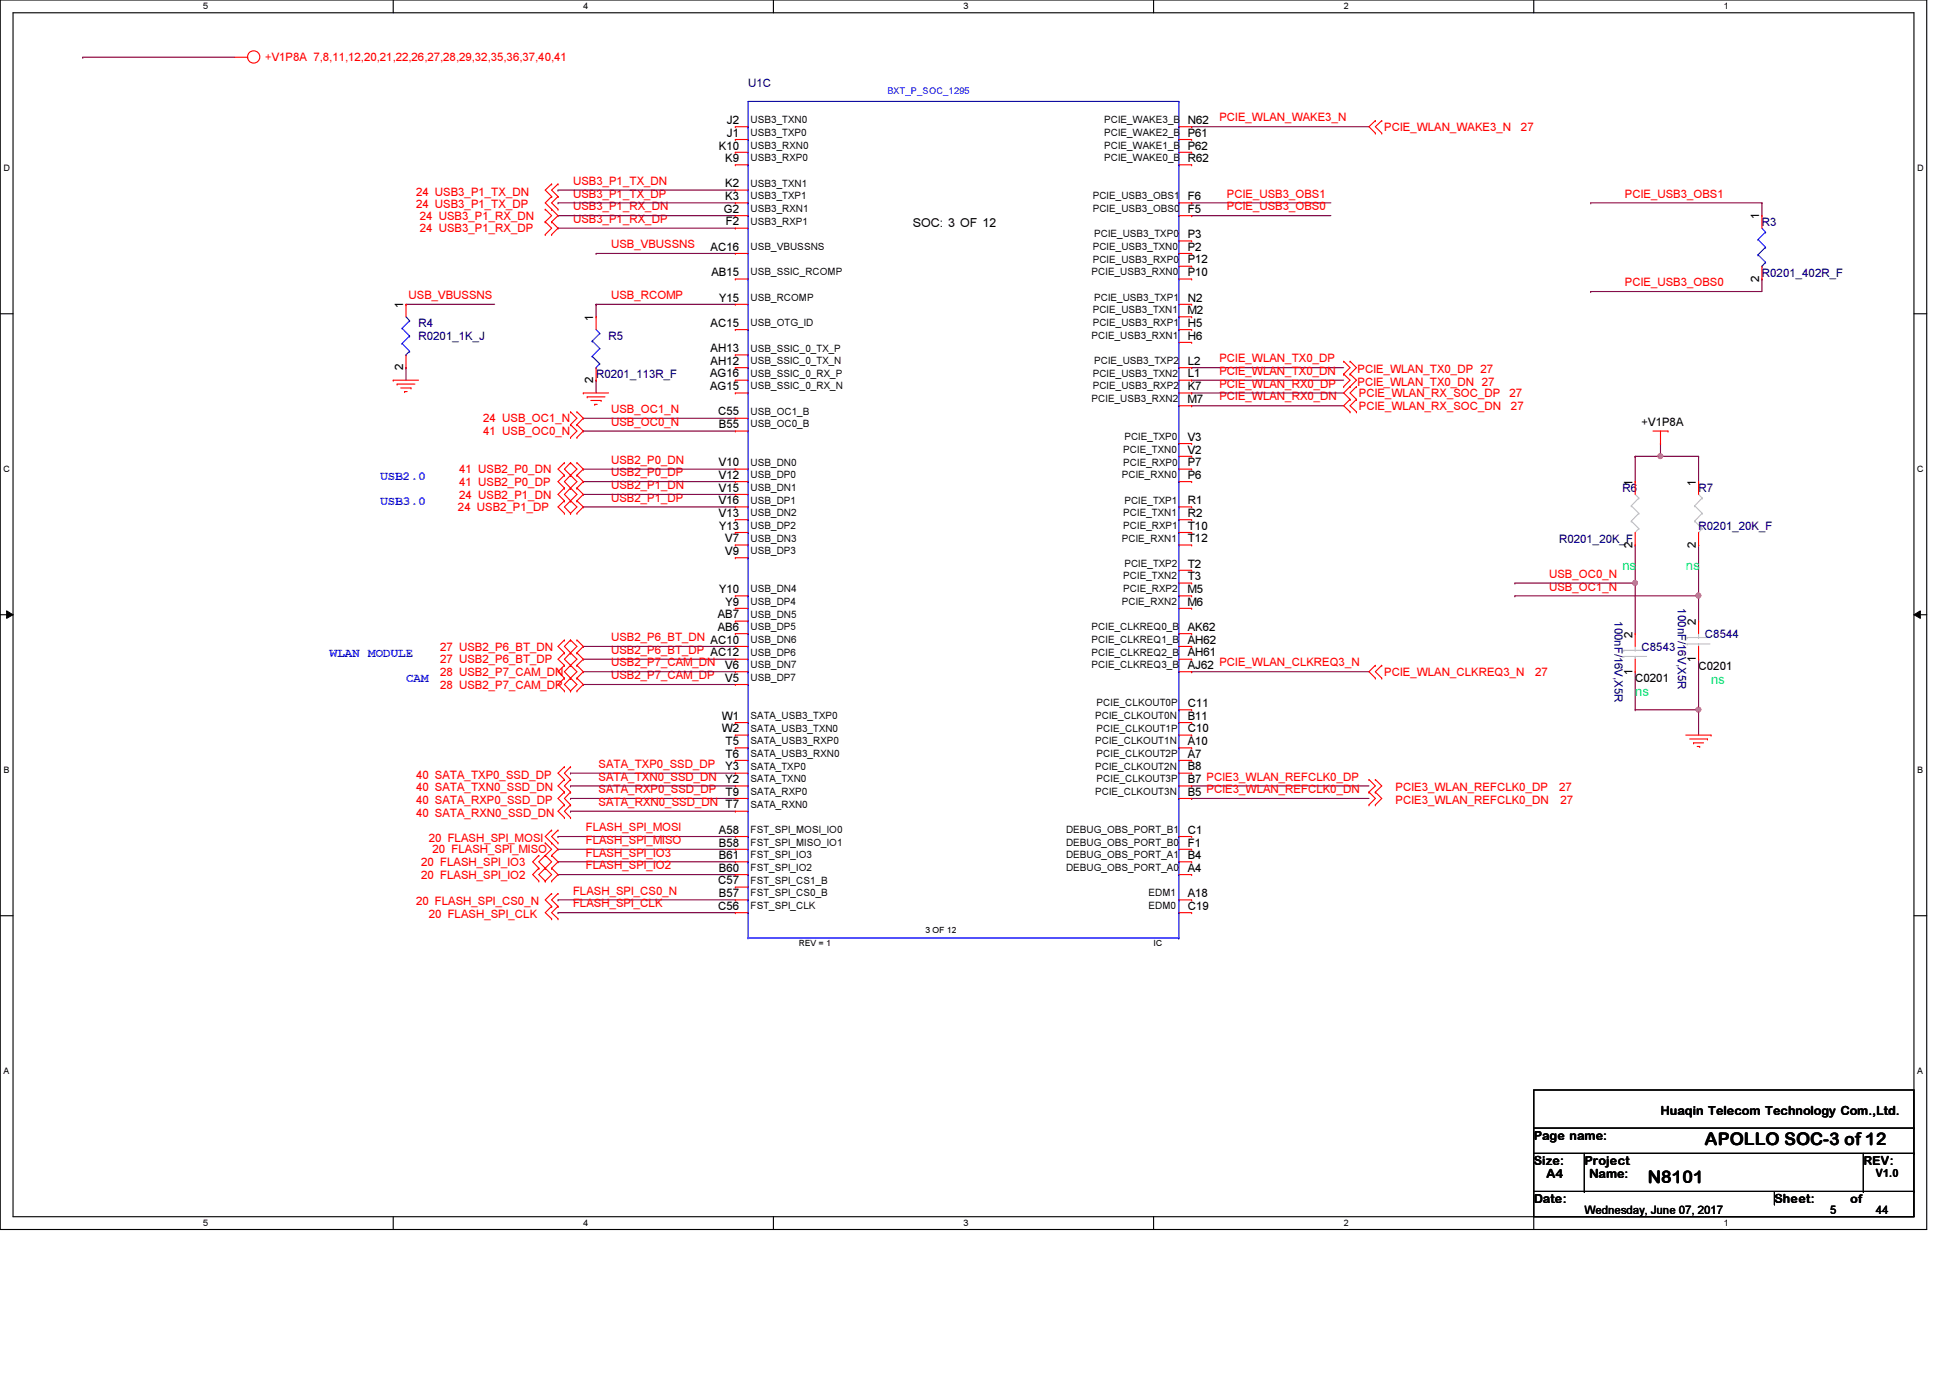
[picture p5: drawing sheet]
<svg xmlns="http://www.w3.org/2000/svg" width="297mm" height="210mm" viewBox="0 0 297 210" stroke-linecap="round" stroke-linejoin="round" font-family="sans-serif">
<path d="M0 0h293.5v187.3h-293.5zM2 1.9h289.5v183.4h-289.5z" fill="none" stroke="#000" stroke-width=".17"/>
<g fill="#fff">
<path d="M30.9 .2h.8v1.5h-.8z"/>
<path d="M30.9 185.5h.8v1.6h-.8z"/>
</g>
<path d="M59.9 0v1.9M59.9 185.3v2" fill="none" stroke="#000" stroke-width=".17"/>
<g fill="#fff">
<path d="M88.9 .2h.7v1.5h-.7z"/>
<path d="M88.9 185.5h.7v1.6h-.7z"/>
</g>
<path d="M117.8 0v1.9M117.8 185.3v2" fill="none" stroke="#000" stroke-width=".17"/>
<g fill="#fff">
<path d="M146.8 .2h.7v1.5h-.7z"/>
<path d="M146.8 185.5h.7v1.6h-.7z"/>
</g>
<path d="M175.7 0v1.9M175.7 185.3v2" fill="none" stroke="#000" stroke-width=".17"/>
<g fill="#fff">
<path d="M204.7 .2h.7v1.5h-.7z"/>
<path d="M204.7 185.5h.7v1.6h-.7z"/>
</g>
<path d="M233.6 0v1.9M233.6 185.3v2" fill="none" stroke="#000" stroke-width=".17"/>
<g fill="#fff">
<path d="M262.6 .2h.8v1.5h-.8z"/>
<path d="M262.6 185.5h.8v1.6h-.8z"/>
<path d="M.5 24.8h1v1.6h-1z"/>
<path d="M292.1 24.8h.9v1.6h-.9z"/>
<path d="M.5 70.7h1v1.5h-1z"/>
<path d="M292.1 70.7h.9v1.5h-.9z"/>
</g>
<path d="M0 47.8h2M291.5 47.8h2" fill="none" stroke="#000" stroke-width=".17"/>
<g fill="#fff">
<path d="M.5 116.5h.9v1.6h-.9z"/>
<path d="M292.1 116.5h.8v1.6h-.8z"/>
</g>
<path d="M0 93.6h2M291.5 93.6h2" fill="none" stroke="#000" stroke-width=".17"/>
<path d="M1 93l1 .6-1 .6zM291.5 93.6l1-.6v1.2z" fill="#000"/>
<path d="M1 93l1 .6-1 .6zM291.5 93.6l1-.6v1.2z" fill="none" stroke="#000" stroke-width=".15"/>
<g fill="#fff">
<path d="M.5 162.4h.9v1.5h-.9z"/>
<path d="M292.1 162.4h.8v1.5h-.8z"/>
</g>
<path d="M0 139.5h2M291.5 139.5h2" fill="none" stroke="#000" stroke-width=".17"/>
<path d="M252.9 69.5h.1M252.9 69.5h5.8M85 137.1h.1M85 139h.1M85 137.1h27M85 139h27" fill="none" stroke="#800040" stroke-width=".17"/>
<circle cx="252.9" cy="69.5" r=".37" fill="#f0f"/>
<circle cx="252.9" cy="69.5" r=".37" fill="none" stroke="#f0f" stroke-width=".17"/>
<g fill="none" stroke="#800040" stroke-width=".17">
<path d="M181.5 19.3h.1M181.5 19.3h27M85 34.8h.1M85 32.9h.1M85 32.9h27M85 34.8h27M181.5 30.9h.1M181.5 32.9h.1M181.5 30.9h21.2M181.5 32.9h21.2M242.3 30.9h.1M242.3 30.9h26.1"/>
<path d="M268.4 30.9h.1M268.4 30.9v2M181.5 56h.1M181.5 57.9h.1M181.5 59.9h.1M181.5 56h23.2M181.5 57.9h23.2M181.5 59.9h23.2M242.3 44.4h.1M268.4 42.5h.1M268.4 42.5v1.9h-26.1M88.9 77.2h.1"/>
<path d="M88.9 75.3h.1M88.9 73.4h.1M88.9 71.5h.1M88.9 77.2h23.1M88.9 75.3h23.1M88.9 73.4h23.1M88.9 71.5h23.1M181.5 61.8h.1M181.5 61.8h23.2M249.1 69.5h.1M249.1 69.5v3.9M252.9 67.6h.1"/>
<path d="M252.9 67.6v1.9h-3.8M258.7 69.5h.1M258.7 69.5v3.9M88.9 98.5h.1M88.9 98.5h23.1M230.8 90.8h.1M258.7 83h.1M258.7 83v7.8h-27.9M86.9 117.8h.1M86.9 119.7h.1M86.9 119.7h25.1M86.9 117.8h25.1"/>
<path d="M88.9 100.4h.1M88.9 104.3h.1M88.9 102.3h.1M88.9 102.3h23.1M88.9 100.4h23.1M88.9 104.3h23.1M181.5 119.7h.1M181.5 102.3h.1M181.5 119.7h27M181.5 102.3h27M85 127.4h.1M85 129.4h.1"/>
<path d="M85 131.3h.1M85 133.2h.1M85 127.4h27M85 129.4h27M85 131.3h27M85 133.2h27M86.9 121.6h.1M86.9 123.6h.1M86.9 121.6h25.1M86.9 123.6h25.1M181.5 121.6h.1M181.5 121.6h27"/>
</g>
<circle cx="258.7" cy="90.7" r=".38" fill="#f0f"/>
<circle cx="258.7" cy="90.7" r=".38" fill="none" stroke="#f0f" stroke-width=".17"/>
<g fill="none" stroke="#800040" stroke-width=".17">
<path d="M12.6 8.7h.1M12.6 8.7h23.2M85 30.9h.1M85 29h.1M85 30.9h27M85 29h27M90.8 38.6h.1M90.8 38.6h21.2M61.8 46.4h.1M61.8 56h.1M61.8 46.4h13.5M61.8 56v1.9"/>
<path d="M90.8 46.4h.1M90.8 57.9h.1M90.8 46.4h21.2M90.8 46.4v1.9M90.8 57.9v2M88.9 63.7h.1M88.9 65.7h.1M88.9 63.7h23.1M88.9 65.7h23.1M230.8 88.8h.1M230.8 88.8h18.3M249.1 83h.1"/>
<path d="M249.1 88.8h.1M249.1 83v13.5"/>
</g>
<circle cx="249.1" cy="88.8" r=".37" fill="#f0f"/>
<circle cx="249.1" cy="88.8" r=".37" fill="none" stroke="#f0f" stroke-width=".17"/>
<path d="M258.7 90.8h.1M258.7 90.8v3.8M249.1 108.1h.1M249.1 102.3v5.8M249.1 108.1h9.6M258.7 108.1h.1" fill="none" stroke="#800040" stroke-width=".17"/>
<circle cx="258.7" cy="108.1" r=".37" fill="#f0f"/>
<circle cx="258.7" cy="108.1" r=".37" fill="none" stroke="#f0f" stroke-width=".17"/>
<path d="M258.7 100.4h.1M258.7 108.1h.1M258.7 100.4v11.6" fill="none" stroke="#800040" stroke-width=".17"/>
<g fill="none" stroke="#f00" stroke-width=".17">
<path d="M35.8 8.7h1.9M37.7 8.7h.1M112 19.3h.1M112 19.3h2M179.6 19.3h1.9M181.5 19.3h.1M209.5 18.4h.1M209.5 18.4l-1 .9 1 1M210.5 18.4h.1M210.5 18.4l-1 .9 1 1M83.1 33.8h.1M83.1 31.9h.1"/>
<path d="M83.1 35.7h.1M83.1 31.9l.9 1-.9 .9M83.1 33.8l.9 1-.9 .9M84 31.9h.1M84 33.8h.1M84 29.9h.1M84 35.7h.1M84 28h.1M84 29.9l-.9 1 1.9 2-1 .9M84 33.8l1 1-1 .9M84 28l-.9 1 .9 .9M85 29.9h.1"/>
<path d="M85 31.9h.1M85 28h.1M85 29.9l-1 1 1 1M85 28l-1 1 1 .9M112 38.6h.1M112 34.8h.1M112 32.9h.1M112 30.9h.1M112 29h.1M112 25.1h.1M112 23.2h.1M112 21.3h.1"/>
<path d="M112 38.6h2M112 34.8h2M112 32.9h2M112 30.9h2M112 29h2M112 25.1h2M112 23.2h2M112 21.3h2M179.6 38.6h1.9M179.6 32.9h1.9M179.6 30.9h1.9M179.6 25.1h1.9"/>
<path d="M179.6 23.2h1.9M179.6 21.3h1.9M179.6 36.7h1.9M181.5 38.6h.1M181.5 36.7h.1M181.5 32.9h.1M181.5 30.9h.1M181.5 25.1h.1M181.5 23.2h.1M181.5 21.3h.1M209.5 20.3h.1M210.5 20.3h.1"/>
<path d="M268.4 32.9h.1M268.4 32.9v1.9M59.9 57.9h.1M59.9 57.9h3.9M60.5 58.5h.1M60.5 58.5h2.7M61 59.1h1.6M61.6 59.6h.1M61.6 59.6h.4M61.8 56h.1M61.8 46.4h.1M61.8 46.4v1.9"/>
<path d="M61.8 54.1v1.9M62.6 59.1h.1M88.9 59.9h.1M88.9 59.9h3.8M90.8 48.3h.1M90.8 57.9h.1M90.8 48.3v1.9M90.8 56v1.9M112 59.9h.1M112 57.9h.1M112 56h.1M112 54.1h.1"/>
<path d="M112 50.2h.1M112 46.4h.1M112 42.5h.1M112 59.9h2M112 57.9h2M112 56h2M112 54.1h2M112 50.2h2M112 46.4h2M112 42.5h2M179.6 59.9h1.9M179.6 57.9h1.9"/>
<path d="M179.6 56h1.9M179.6 50.2h1.9M179.6 46.4h1.9M179.6 42.5h1.9M179.6 52.2h1.9M179.6 48.3h1.9M179.6 40.6h1.9M181.5 59.9h.1M181.5 57.9h.1M181.5 56h.1M181.5 52.2h.1M181.5 50.2h.1"/>
<path d="M181.5 48.3h.1M181.5 46.4h.1M181.5 42.5h.1M181.5 40.6h.1M204.7 55h.1M204.7 57h.1M204.7 58.9h.1M204.7 55l1 1-1 1M204.7 57l1 .9-1 1M205.7 55h.1M205.7 57h.1M205.7 58.9h.1"/>
<path d="M205.7 55l.9 1-.9 1M205.7 57l.9 .9-1.9 2 1 .9M206.6 58.9h.1M206.6 58.9l-.9 1 .9 .9M268.4 42.5h.1M268.4 40.6v1.9M86 70.5h.1M86 72.4h.1M86 74.3h.1M86 76.3h.1M86 78.2h.1M86 70.5l-1 1 1 .9"/>
<path d="M86 72.4l-1 1 1 .9M86 76.3l-1 .9 1 1M86 74.3l-1 1 1 1M86.9 64.7h.1M86.9 62.7h.1M86.9 66.6h.1M86.9 70.5h.1M86.9 72.4h.1M86.9 74.3h.1M86.9 76.3h.1M86.9 78.2h.1M86.9 62.7l1 1-1 1"/>
<path d="M86.9 64.7l1 1-1 .9M86.9 70.5l1 1-1 .9M86.9 70.5l-.9 1 1.9 1.9-1 .9M86.9 72.4l-.9 1 .9 .9M86.9 76.3l1 .9-1 1M86.9 74.3l1 1-1.9 1.9 .9 1M86.9 74.3l-.9 1 .9 1M87.9 62.7h.1M87.9 64.7h.1M87.9 66.6h.1M87.9 70.5h.1M87.9 72.4h.1"/>
<path d="M87.9 74.3h.1M87.9 76.3h.1M87.9 78.2h.1M87.9 62.7l1 1-1 1M87.9 64.7l1 1-1 .9M87.9 70.5l1 1-1 .9M87.9 72.4l1 1-1 .9M87.9 76.3l1 .9-1 1M87.9 74.3l1 1-1 1M89.4 60.5h.1M89.4 60.5h2.8M90 61h1.6"/>
<path d="M90.6 61.6h.1M90.6 61.6h.4M91.6 61h.1M112 79.2h.1M112 77.2h.1M112 75.3h.1M112 73.4h.1M112 71.5h.1M112 65.7h.1M112 63.7h.1M112 65.7h2M112 79.2h2"/>
<path d="M112 77.2h2M112 75.3h2M112 73.4h2M112 71.5h2M112 63.7h2M179.6 79.2h1.9M179.6 77.2h1.9M179.6 73.4h1.9M179.6 71.5h1.9M179.6 69.5h1.9M179.6 67.6h1.9M179.6 61.8h1.9"/>
<path d="M181.5 79.2h.1M181.5 77.2h.1M181.5 73.4h.1M181.5 71.5h.1M181.5 69.5h.1M181.5 67.6h.1M181.5 61.8h.1M205.7 60.8h.1M205.7 62.7h.1M205.7 60.8l-1 1 1 .9M206.6 62.7h.1M206.6 60.8h.1"/>
<path d="M206.6 60.8l-.9 1 .9 .9M249.1 73.4h.1M249.1 73.4v1.9M251.8 65.7h2.3M252.9 67.6h.1M252.9 65.7v1.9M254.1 65.7h.1M258.7 73.4h.1M258.7 73.4v1.9M86 97.5h.1M86 99.4h.1M86 97.5l-1 1 1 .9"/>
<path d="M86 99.4l-1 1 1 .9M86.9 97.5h.1M86.9 99.4h.1M86.9 97.5l1 1-1 .9M86.9 97.5l-.9 1 .9 .9M86.9 99.4l1 1-1 .9M86.9 99.4l-.9 1 1.9 1.9-1 1M87.9 97.5h.1M87.9 99.4h.1M87.9 97.5l1 1-1 .9M87.9 99.4l1 1-1 .9M112 98.5h.1"/>
<path d="M112 96.5h.1M112 94.6h.1M112 92.7h.1M112 90.8h.1M112 85h.1M112 83h.1M112 81.1h.1M112 98.5h2M112 96.5h2M112 94.6h2M112 92.7h2M112 90.8h2"/>
<path d="M112 85h2M112 83h2M112 81.1h2M179.6 98.5h1.9M179.6 96.5h1.9M179.6 92.7h1.9M179.6 90.8h1.9M179.6 83h1.9M179.6 81.1h1.9M179.6 88.8h1.9M179.6 86.9h1.9M181.5 98.5h.1"/>
<path d="M181.5 96.5h.1M181.5 92.7h.1M181.5 90.8h.1M181.5 88.8h.1M181.5 86.9h.1M181.5 83h.1M181.5 81.1h.1M249.1 96.5h.1M249.1 83h.1M249.1 81.1v1.9M249.1 96.5v2M258.7 83h.1"/>
<path d="M258.7 94.6h.1M258.7 81.1v1.9M258.7 94.6v1.9M258.7 98.5v1.9M86 101.3h.1M86 116.8h.1M86 118.7h.1M86 103.3h.1M86 105.2h.1M86 101.3l-1 1 1 1M86 116.8l-1 1 1 .9M86 118.7l-1 1 1 .9"/>
<path d="M86 103.3l-1 1 1 .9M86.9 101.3h.1M86.9 116.8h.1M86.9 118.7h.1M86.9 103.3h.1M86.9 105.2h.1M86.9 116.8l-.9 1 .9 .9M86.9 118.7l-.9 1 .9 .9M86.9 101.3l-.9 1 .9 1M86.9 103.3l1 1-1 .9M86.9 103.3l-.9 1 .9 .9M87.9 101.3h.1"/>
<path d="M87.9 103.3h.1M87.9 105.2h.1M87.9 101.3l1 1-1 1M87.9 103.3l1 1-1 .9M112 119.7h.1M112 117.8h.1M112 115.8h.1M112 113.9h.1M112 112h.1M112 110.1h.1M112 104.3h.1M112 102.3h.1"/>
<path d="M112 100.4h.1M112 112h2M112 119.7h2M112 117.8h2M112 115.8h2M112 113.9h2M112 110.1h2M112 104.3h2M112 102.3h2M112 100.4h2M179.6 112h1.9M179.6 119.7h1.9"/>
<path d="M179.6 117.8h1.9M179.6 115.8h1.9M179.6 113.9h1.9M179.6 110.1h1.9M179.6 102.3h1.9M179.6 100.4h1.9M179.6 108.1h1.9M181.5 119.7h.1M181.5 117.8h.1M181.5 115.8h.1M181.5 113.9h.1M181.5 112h.1"/>
<path d="M181.5 110.1h.1M181.5 108.1h.1M181.5 102.3h.1M181.5 100.4h.1M208.5 118.7h.1M208.5 118.7l1 1-1 .9M209.5 101.3h.1M209.5 103.3h.1M209.5 118.7h.1M209.5 101.3l-1 1 1 1M209.5 118.7l1 1-1 .9M210.5 103.3h.1"/>
<path d="M210.5 101.3h.1M210.5 101.3l-1 1 1 1M249.1 102.3h.1M249.1 100.4v1.9M256.8 112h3.8M257.4 112.6h2.7M258 113.2h.1M258 113.2h1.5M258.5 113.7h.4M258.7 100.4h.1M258.9 113.7h.1M260.1 112.6h.1"/>
<path d="M260.6 112h.1M82.1 130.3h.1M82.1 132.2h.1M82.1 134.2h.1M82.1 130.3l-1 1 1 .9M82.1 132.2l-1 1 1 1M83.1 130.3h.1M83.1 128.4h.1M83.1 132.2h.1M83.1 134.2h.1M83.1 128.4l.9 1-.9 .9M83.1 130.3l.9 1-1.9 1.9 1 1"/>
<path d="M83.1 130.3l-1 1 1.9 1.9-.9 1M84 128.4h.1M84 130.3h.1M84 126.4h.1M84 132.2h.1M84 134.2h.1M84 136.1h.1M84 138h.1M84 140h.1M84 126.4l-.9 1 1.9 2-1 .9M84 130.3l1 1-1 .9M84 132.2l1 1-1 1"/>
<path d="M84 136.1l-.9 1 .9 .9M84 138l-.9 1 .9 1M85 126.4h.1M85 128.4h.1M85 136.1h.1M85 138h.1M85 140h.1M85 126.4l-1 1 1 1M85 136.1l-1 1 1 .9M85 138l-1 1 1 1M86 120.6h.1M86 122.6h.1"/>
<path d="M86 124.5h.1M86 120.6l-1 1 1 1M86 122.6l-1 1 1 .9M86.9 120.6h.1M86.9 122.6h.1M86.9 124.5h.1M86.9 120.6l-.9 1 .9 1M86.9 122.6l-.9 1 .9 .9M112 139h.1M112 137.1h.1M112 135.1h.1M112 133.2h.1"/>
<path d="M112 131.3h.1M112 129.4h.1M112 127.4h.1M112 123.6h.1M112 121.6h.1M112 139h2M112 137.1h2M112 135.1h2M112 133.2h2M112 131.3h2M112 129.4h2M112 127.4h2"/>
<path d="M112 123.6h2M112 121.6h2M179.6 139h1.9M179.6 137.1h1.9M179.6 133.2h1.9M179.6 131.3h1.9M179.6 129.4h1.9M179.6 127.4h1.9M179.6 121.6h1.9M181.5 139h.1M181.5 137.1h.1M181.5 133.2h.1"/>
<path d="M181.5 131.3h.1M181.5 129.4h.1M181.5 127.4h.1M181.5 121.6h.1M208.5 120.6h.1M208.5 122.6h.1M208.5 120.6l1 1-1 1M209.5 120.6h.1M209.5 122.6h.1M209.5 120.6l1 1-1 1"/>
<circle cx="38.6" cy="8.7" r=".94"/>
</g>
<g fill="none" stroke="#000" stroke-width=".17">
<path d="M233.6 166h57.9v19.3h-57.9zM233.6 171.8h57.9M233.6 175.7h57.9M241.3 175.7v5.8M283.8 175.7v5.8M291.5 171.8h.1M291.5 175.7h.1M233.6 181.5h57.9M241.3 181.5h.1M270.3 183.4h.1M270.3 181.5v1.9M283.8 181.5h.1"/>
<path d="M291.5 181.5h.1"/>
</g>
<g fill="none" stroke="#00f" stroke-width=".17">
<path d="M114 19.3h.1M179.6 19.3h.1M179.6 15.5h.1M179.6 15.5v127.4M179.6 15.5h-65.6v127.4M114 38.6h.1M114 34.8h.1M114 32.9h.1M114 30.9h.1M114 29h.1M114 25.1h.1M114 23.2h.1"/>
<path d="M114 21.3h.1M179.6 38.6h.1M179.6 36.7h.1M179.6 32.9h.1M179.6 30.9h.1M179.6 25.1h.1M179.6 23.2h.1M179.6 21.3h.1M267.8 36.5h.1M267.8 38.8h.1M267.8 36.5l1.1 1.2M267.8 38.8l1.1 1.2"/>
<path d="M268.4 34.8l.5 .5M268.9 35.3h.1M268.9 37.7h.1M268.9 40h.1M268.9 35.3l-1.1 1.2M268.9 37.7l-1.1 1.1M268.9 40l-.5 .6M61.3 50h.1M61.3 52.3h.1M61.3 52.3l1.1 1.2M61.3 50l1.1 1.2M61.8 54.1h.1"/>
<path d="M61.8 48.3l.6 .6M62.4 53.5h.1M62.4 48.9h.1M62.4 51.2h.1M62.4 48.9l-1.1 1.1M62.4 51.2l-1.1 1.1M62.4 53.5l-.6 .6M90.2 51.9h.1M90.2 54.3h.1M90.2 51.9l1.2 1.2M90.2 54.3l1.2 1.1M90.8 56h.1"/>
<path d="M90.8 50.2l.6 .6M91.4 50.8h.1M91.4 53.1h.1M91.4 55.4h.1M91.4 50.8l-1.2 1.1M91.4 53.1l-1.2 1.2M91.4 55.4l-.6 .6M114 59.9h.1M114 57.9h.1M114 56h.1M114 54.1h.1M114 50.2h.1"/>
<path d="M114 46.4h.1M114 42.5h.1M179.6 59.9h.1M179.6 57.9h.1M179.6 56h.1M179.6 52.2h.1M179.6 50.2h.1M179.6 48.3h.1M179.6 46.4h.1M179.6 42.5h.1M179.6 40.6h.1M268.4 40.6h.1"/>
<path d="M114 79.2h.1M114 77.2h.1M114 75.3h.1M114 73.4h.1M114 71.5h.1M114 65.7h.1M114 63.7h.1M179.6 79.2h.1M179.6 77.2h.1M179.6 73.4h.1M179.6 71.5h.1M179.6 69.5h.1"/>
<path d="M179.6 67.6h.1M179.6 61.8h.1M114 98.5h.1M114 96.5h.1M114 94.6h.1M114 92.7h.1M114 90.8h.1M114 85h.1M114 83h.1M114 81.1h.1M179.6 98.5h.1M179.6 96.5h.1"/>
<path d="M179.6 92.7h.1M179.6 90.8h.1M179.6 88.8h.1M179.6 86.9h.1M179.6 83h.1M179.6 81.1h.1M114 119.7h.1M114 117.8h.1M114 115.8h.1M114 113.9h.1M114 112h.1M114 110.1h.1"/>
<path d="M114 104.3h.1M114 102.3h.1M114 100.4h.1M179.6 119.7h.1M179.6 117.8h.1M179.6 115.8h.1M179.6 113.9h.1M179.6 112h.1M179.6 110.1h.1M179.6 108.1h.1M179.6 102.3h.1M179.6 100.4h.1"/>
<path d="M114 139h.1M114 137.1h.1M114 135.1h.1M114 133.2h.1M114 131.3h.1M114 129.4h.1M114 127.4h.1M114 123.6h.1M114 121.6h.1M179.6 139h.1M179.6 137.1h.1M179.6 133.2h.1"/>
<path d="M179.6 131.3h.1M179.6 129.4h.1M179.6 127.4h.1M179.6 121.6h.1M114 142.9h.1M114 142.9h65.6M179.6 142.9h.1"/>
</g>
<g fill="none" stroke="#c0c0c0" stroke-width=".17">
<path d="M248.5 77h.1M248.5 79.4h.1M248.5 77l1.1 1.2M248.5 79.4l1.1 1.1M249.1 75.3l.5 .6M249.6 75.9h.1M249.6 78.2h.1M249.6 75.9l-1.1 1.1M249.6 78.2l-1.1 1.2M258.1 77h.1M258.1 79.4h.1M258.1 77l1.2 1.2"/>
<path d="M258.1 79.4l1.2 1.1M258.7 75.3l.6 .6M259.3 75.9h.1M259.3 78.2h.1M259.3 75.9l-1.2 1.1M259.3 78.2l-1.2 1.2M247.4 99.1h.1M247.4 100h.1M247.4 99.1h3.4M247.4 100h3.4M249.1 100h.1M249.1 99.1h.1"/>
<path d="M249.1 81.1h.1M249.1 98.5v.6M249.1 100v.4M249.6 80.5h.1M249.6 80.5l-.5 .6M257 97.1h.1M257 98.1h.1M257 97.1h3.5M257 98.1h3.5M258.7 81.1h.1M258.7 98.1h.1M258.7 97.1h.1"/>
<path d="M258.7 96.5v.6M258.7 98.1v.4M259.3 80.5h.1M259.3 80.5l-.6 .6"/>
</g>
<circle cx="252.9" cy="69.5" r=".37" fill="#f0f"/>
<circle cx="252.9" cy="69.5" r=".37" fill="none" stroke="#f0f" stroke-width=".17"/>
<circle cx="258.7" cy="90.7" r=".38" fill="#f0f"/>
<circle cx="258.7" cy="90.7" r=".38" fill="none" stroke="#f0f" stroke-width=".17"/>
<circle cx="249.1" cy="88.8" r=".37" fill="#f0f"/>
<circle cx="249.1" cy="88.8" r=".37" fill="none" stroke="#f0f" stroke-width=".17"/>
<circle cx="258.7" cy="108.1" r=".37" fill="#f0f"/>
<circle cx="258.7" cy="108.1" r=".37" fill="none" stroke="#f0f" stroke-width=".17"/>
<g font-size="2.7">
<text x="259.7" y="174.4">APOLLO SOC-3 of 12</text>
<text x="251" y="180.2">N8101</text>
</g>
<g font-size="2" fill="#00ff80">
<text x="247.1" y="86.8">ns</text>
<text x="256.8" y="86.8">ns</text>
<text x="249.1" y="106.1">ns</text>
<text x="260.6" y="104.1">ns</text>
</g>
<g font-size="1.9">
<text x="139.1" y="34.5">SOC: 3 OF 12</text>
<text x="233.6" y="173.7">Page name:</text>
<text x="252.9" y="169.8">Huaqin Telecom Technology Com.,Ltd.</text>
<text x="233.6" y="177.5">Size:</text>
<text x="235.6" y="179.5">A4</text>
<text x="241.3" y="177.5">Project</text>
<text x="242.1" y="179.4">Name:</text>
<text x="283.8" y="177.5">REV:</text>
<text x="233.6" y="183.3">Date:</text>
<text x="270.3" y="183.3">Sheet:</text>
</g>
<g font-size="1.9" fill="#00f">
<text x="58" y="73.1">USB2.0</text>
<text x="58" y="76.9">USB3.0</text>
<text x="50.2" y="100.1">WLAN MODULE</text>
<text x="61.8" y="103.9">CAM</text>
</g>
<text font-size="1.8" x="281.9" y="183.2">of</text>
<g font-size="1.7" fill="#f00">
<text x="40.4" y="9.4">+V1P8A 7,8,11,12,20,21,22,26,27,28,29,32,35,36,37,40,41</text>
<text x="185.8" y="18.5">PCIE_WLAN_WAKE3_N</text>
<text x="210.9" y="20">PCIE_WLAN_WAKE3_N</text>
<text x="231.7" y="20">27</text>
<text x="63.4" y="29.8">24 USB3_P1_TX_DN</text>
<text x="87.3" y="28.2">USB3_P1_TX_DN</text>
<text x="63.4" y="31.7">24 USB3_P1_TX_DP</text>
<text x="64" y="33.5">24 USB3_P1_RX_DN</text>
<text x="64" y="35.4">24 USB3_P1_RX_DP</text>
<text x="87.3" y="34">USB3_P1_RX_DP</text>
<text x="87.3" y="32">USB3_P1_RX_DN</text>
<text x="87.3" y="30.1">USB3_P1_TX_DP</text>
<text x="186.9" y="30.1">PCIE_USB3_OBS1</text>
<text x="186.9" y="32">PCIE_USB3_OBS0</text>
<text x="247.5" y="30.1">PCIE_USB3_OBS1</text>
<text x="93.1" y="37.8">USB_VBUSSNS</text>
<text x="62.2" y="45.6">USB_VBUSSNS</text>
<text x="93.1" y="45.6">USB_RCOMP</text>
<text x="247.5" y="43.6">PCIE_USB3_OBS0</text>
<text x="185.8" y="55.2">PCIE_WLAN_TX0_DP</text>
<text x="185.8" y="57.1">PCIE_WLAN_TX0_DN</text>
<text x="185.8" y="59.1">PCIE_WLAN_RX0_DP</text>
<text x="206.8" y="56.9">PCIE_WLAN_TX0_DP 27</text>
<text x="206.8" y="58.8">PCIE_WLAN_TX0_DN 27</text>
<text x="73.6" y="64.3">24 USB_OC1_N</text>
<text x="93.1" y="62.9">USB_OC1_N</text>
<text x="93.1" y="64.9">USB_OC0_N</text>
<text x="185.8" y="61">PCIE_WLAN_RX0_DN</text>
<text x="207" y="62.4">PCIE_WLAN_RX_SOC_DN</text>
<text x="207" y="60.5">PCIE_WLAN_RX_SOC_DP</text>
<text x="230" y="60.5">27</text>
<text x="230.2" y="62.4">27</text>
<text x="73.6" y="66.3">41 USB_OC0_N</text>
<text x="93.1" y="70.7">USB2_P0_DN</text>
<text x="69.8" y="77.9">24 USB2_P1_DP</text>
<text x="69.9" y="72.1">41 USB2_P0_DN</text>
<text x="69.9" y="74">41 USB2_P0_DP</text>
<text x="69.9" y="75.9">24 USB2_P1_DN</text>
<text x="93.1" y="76.4">USB2_P1_DP</text>
<text x="93.1" y="74.5">USB2_P1_DN</text>
<text x="93.1" y="72.6">USB2_P0_DP</text>
<text x="236" y="90">USB_OC1_N</text>
<text x="236" y="88">USB_OC0_N</text>
<text x="67.1" y="99.1">27 USB2_P6_BT_DN</text>
<text x="67.1" y="101">27 USB2_P6_BT_DP</text>
<text x="93.1" y="99.6">USB2_P6_BT_DP AC12</text>
<text x="93.1" y="97.7">USB2_P6_BT_DN AC10</text>
<text x="93.1" y="101.5">USB2_P7_CAM_DN</text>
<text x="67.1" y="103">28 USB2_P7_CAM_DN</text>
<text x="67.1" y="104.9">28 USB2_P7_CAM_DP</text>
<text x="93.1" y="103.5">USB2_P7_CAM_DP</text>
<text x="210.9" y="103">PCIE_WLAN_CLKREQ3_N</text>
<text x="233.8" y="103">27</text>
<text x="63.4" y="118.6">40 SATA_TXP0_SSD_DP</text>
<text x="91.2" y="117">SATA_TXP0_SSD_DP</text>
<text x="91.2" y="118.9">SATA_TXN0_SSD_DN</text>
<text x="63.4" y="120.5">40 SATA_TXN0_SSD_DN</text>
<text x="63.4" y="122.5">40 SATA_RXP0_SSD_DP</text>
<text x="63.4" y="124.4">40 SATA_RXN0_SSD_DN</text>
<text x="91.2" y="120.8">SATA_RXP0_SSD_DP</text>
<text x="91.2" y="122.8">SATA_RXN0_SSD_DN T7</text>
<text x="212.6" y="120.5">PCIE3_WLAN_REFCLK0_DP</text>
<text x="212.6" y="122.5">PCIE3_WLAN_REFCLK0_DN</text>
<text x="237.5" y="120.5">27</text>
<text x="237.7" y="122.5">27</text>
<text x="64.1" y="131.9">20 FLASH_SPI_IO3</text>
<text x="65.3" y="128.3">20 FLASH_SPI_MOSI</text>
<text x="65.9" y="130">20 FLASH_SPI_MISO</text>
<text x="89.2" y="126.6">FLASH_SPI_MOSI</text>
<text x="89.2" y="128.6">FLASH_SPI_MISO</text>
<text x="89.2" y="130.5">FLASH_SPI_IO3</text>
<text x="63.4" y="137.9">20 FLASH_SPI_CS0_N</text>
<text x="64.1" y="133.9">20 FLASH_SPI_IO2</text>
<text x="87.3" y="136.3">FLASH_SPI_CS0_N</text>
<text x="89.2" y="132.4">FLASH_SPI_IO2</text>
<text x="65.3" y="139.8">20 FLASH_SPI_CLK</text>
<text x="87.3" y="138.2">FLASH_SPI_CLK</text>
</g>
<g font-size="1.7" fill="#000080">
<text x="114" y="13.2">U1C</text>
<text x="268.4" y="34.5">R3</text>
<text x="268.4" y="42.2">R0201_402R_F</text>
<text x="63.8" y="51.8">R0201_1K_J</text>
<text x="63.8" y="49.9">R4</text>
<text x="92.7" y="51.8">R5</text>
<text x="90.8" y="57.6">R0201_113R_F</text>
<text x="247.1" y="75">R6</text>
<text x="258.7" y="75">R7</text>
<text x="237.5" y="82.7">R0201_20K_F</text>
<text x="258.7" y="80.8">R0201_20K_F</text>
<text x="245.9" y="94.6" transform="rotate(90 245.9 94.6)">100nF/16V,X5R</text>
<text x="255.6" y="92.7" transform="rotate(90 255.6 92.7)">100nF/16V,X5R</text>
<text x="250.1" y="99.1">C8543</text>
<text x="259.7" y="97.2">C8544</text>
</g>
<g font-size="1.7">
<text x="109.5" y="22.8">K10</text>
<text x="110.7" y="20.8">J1</text>
<text x="110.7" y="18.9">J2</text>
<text x="180.9" y="22.8">P62</text>
<text x="180.9" y="20.8">P61</text>
<text x="180.9" y="18.9">N62</text>
<text x="110.5" y="28.5">K2</text>
<text x="110.5" y="24.7">K9</text>
<text x="180.9" y="24.7">R62</text>
<text x="110.3" y="32.4">G2</text>
<text x="110.5" y="30.5">K3</text>
<text x="110.6" y="34.3">F2</text>
<text x="180.9" y="32.4">F5</text>
<text x="180.9" y="30.5">F6</text>
<text x="268" y="33.4" transform="rotate(-90 268 33.4)">1</text>
<text x="108.2" y="38.2">AC16</text>
<text x="180.9" y="40.1">P12</text>
<text x="180.9" y="38.2">P2</text>
<text x="180.9" y="36.3">P3</text>
<text x="61.4" y="46.9" transform="rotate(-90 61.4 46.9)">1</text>
<text x="108.4" y="42.1">AB15</text>
<text x="109.6" y="45.9">Y15</text>
<text x="180.9" y="47.8">M2</text>
<text x="180.9" y="45.9">N2</text>
<text x="180.9" y="42.1">P10</text>
<text x="268" y="42.9" transform="rotate(-90 268 42.9)">2</text>
<text x="90.4" y="48.9" transform="rotate(-90 90.4 48.9)">1</text>
<text x="108.2" y="53.6">AH13</text>
<text x="108.2" y="49.8">AC15</text>
<text x="180.9" y="51.7">H6</text>
<text x="180.9" y="49.8">H5</text>
<text x="61.4" y="56.4" transform="rotate(-90 61.4 56.4)">2</text>
<text x="90.4" y="58.3" transform="rotate(-90 90.4 58.3)">2</text>
<text x="108.2" y="59.4">AG15</text>
<text x="108.2" y="57.5">AG16</text>
<text x="108.2" y="55.6">AH12</text>
<text x="180.9" y="59.4">K7</text>
<text x="180.9" y="57.5">L1</text>
<text x="180.9" y="55.6">L2</text>
<text x="109.4" y="63.3">C55</text>
<text x="109.5" y="65.2">B55</text>
<text x="180.9" y="61.4">M7</text>
<text x="250.1" y="64.9">+V1P8A</text>
<text x="109.5" y="71">V10</text>
<text x="180.9" y="71">P7</text>
<text x="180.9" y="69.1">V2</text>
<text x="180.9" y="67.1">V3</text>
<text x="109.5" y="76.8">V16</text>
<text x="109.5" y="74.9">V15</text>
<text x="109.5" y="72.9">V12</text>
<text x="180.9" y="76.8">R1</text>
<text x="180.9" y="72.9">P6</text>
<text x="248.7" y="74" transform="rotate(-90 248.7 74)">1</text>
<text x="258.3" y="74" transform="rotate(-90 258.3 74)">1</text>
<text x="109.5" y="78.7">V13</text>
<text x="109.6" y="80.7">Y13</text>
<text x="110.5" y="82.6">V7</text>
<text x="180.9" y="82.6">T12</text>
<text x="180.9" y="80.7">T10</text>
<text x="180.9" y="78.7">R2</text>
<text x="248.7" y="83.4" transform="rotate(-90 248.7 83.4)">2</text>
<text x="258.3" y="83.4" transform="rotate(-90 258.3 83.4)">2</text>
<text x="110.5" y="84.5">V9</text>
<text x="180.9" y="88.4">T3</text>
<text x="180.9" y="86.4">T2</text>
<text x="109.3" y="94.2">AB7</text>
<text x="109.6" y="90.3">Y10</text>
<text x="110.5" y="92.2">Y9</text>
<text x="180.9" y="92.2">M6</text>
<text x="180.9" y="90.3">M5</text>
<text x="258.3" y="95.2" transform="rotate(-90 258.3 95.2)">2</text>
<text x="109.3" y="96.1">AB6</text>
<text x="110.5" y="101.9">V6</text>
<text x="180.9" y="101.9">AJ62 PCIE_WLAN_CLKREQ3_N</text>
<text x="180.9" y="100">AH61</text>
<text x="180.9" y="98">AH62</text>
<text x="180.9" y="96.1">AK62</text>
<text x="248.7" y="97.1" transform="rotate(-90 248.7 97.1)">2</text>
<text x="258.3" y="100.8" transform="rotate(-90 258.3 100.8)">1</text>
<text x="110.5" y="103.8">V5</text>
<text x="180.9" y="107.7">C11</text>
<text x="248.7" y="102.7" transform="rotate(-90 248.7 102.7)">1</text>
<text x="249.1" y="103.9">C0201</text>
<text x="258.7" y="102">C0201</text>
<text x="109.9" y="111.5">W2</text>
<text x="109.9" y="109.6">W1</text>
<text x="110.5" y="113.5">T5</text>
<text x="180.9" y="113.5">A10</text>
<text x="180.9" y="111.5">C10</text>
<text x="180.9" y="109.6">B11</text>
<text x="110.5" y="119.3">Y2</text>
<text x="110.5" y="117.3">Y3</text>
<text x="110.5" y="115.4">T6</text>
<text x="180.9" y="119.3">B7 PCIE3_WLAN_REFCLK0_DP</text>
<text x="180.9" y="117.3">B8</text>
<text x="180.9" y="115.4">A7</text>
<text x="110.5" y="121.2">T9</text>
<text x="180.9" y="121.2">B5 PCIE3_WLAN_REFCLK0_DN</text>
<text x="109.5" y="130.9">B61</text>
<text x="109.5" y="128.9">B58</text>
<text x="109.5" y="127">A58</text>
<text x="180.9" y="130.9">B4</text>
<text x="180.9" y="128.9">F1</text>
<text x="180.9" y="127">C1</text>
<text x="109.4" y="134.7">C57</text>
<text x="109.5" y="136.7">B57</text>
<text x="109.5" y="132.8">B60</text>
<text x="180.9" y="136.7">A18</text>
<text x="180.9" y="132.8">A4</text>
<text x="109.4" y="138.6">C56</text>
<text x="180.9" y="138.6">C19</text>
<text x="285.7" y="179.3">V1.0</text>
<text x="241.3" y="185">Wednesday, June 07, 2017</text>
<text x="278.8" y="185">5</text>
<text x="285.8" y="185">44</text>
</g>
<g font-size="1.5">
<text x="114.3" y="22.6">USB3_RXN0</text>
<text x="114.3" y="20.7">USB3_TXP0</text>
<text x="114.3" y="18.8">USB3_TXN0</text>
<text x="168.2" y="22.6">PCIE_WAKE1_B</text>
<text x="168.2" y="20.7">PCIE_WAKE2_B</text>
<text x="168.2" y="18.8">PCIE_WAKE3_B</text>
<text x="114.3" y="28.4">USB3_TXN1</text>
<text x="114.3" y="24.6">USB3_RXP0</text>
<text x="168.2" y="24.6">PCIE_WAKE0_B</text>
<text x="114.3" y="34.2">USB3_RXP1</text>
<text x="114.3" y="32.3">USB3_RXN1</text>
<text x="114.3" y="30.4">USB3_TXP1</text>
<text x="166.5" y="32.3">PCIE_USB3_OBS0</text>
<text x="166.5" y="30.4">PCIE_USB3_OBS1</text>
<text x="114.3" y="42">USB_SSIC_RCOMP</text>
<text x="114.3" y="38.1">USB_VBUSSNS</text>
<text x="166.3" y="42">PCIE_USB3_RXN0</text>
<text x="166.5" y="40">PCIE_USB3_RXP0</text>
<text x="166.5" y="38.1">PCIE_USB3_TXN0</text>
<text x="166.7" y="36.2">PCIE_USB3_TXP0</text>
<text x="114.3" y="45.8">USB_RCOMP</text>
<text x="166.5" y="47.8">PCIE_USB3_TXN1</text>
<text x="166.7" y="45.8">PCIE_USB3_TXP1</text>
<text x="114.3" y="53.6">USB_SSIC_0_TX_P</text>
<text x="114.3" y="49.7">USB_OTG_ID</text>
<text x="166.3" y="51.6">PCIE_USB3_RXN1</text>
<text x="166.5" y="49.7">PCIE_USB3_RXP1</text>
<text x="114.3" y="59.3">USB_SSIC_0_RX_N</text>
<text x="114.3" y="57.4">USB_SSIC_0_RX_P</text>
<text x="114.3" y="55.5">USB_SSIC_0_TX_N</text>
<text x="166.5" y="59.3">PCIE_USB3_RXP2</text>
<text x="166.5" y="57.4">PCIE_USB3_TXN2</text>
<text x="166.7" y="55.5">PCIE_USB3_TXP2</text>
<text x="114.3" y="65.1">USB_OC0_B</text>
<text x="114.3" y="63.2">USB_OC1_B</text>
<text x="166.3" y="61.3">PCIE_USB3_RXN2</text>
<text x="114.3" y="70.9">USB_DN0</text>
<text x="171.1" y="70.9">PCIE_RXP0</text>
<text x="171.1" y="69">PCIE_TXN0</text>
<text x="171.3" y="67.1">PCIE_TXP0</text>
<text x="114.3" y="76.7">USB_DP1</text>
<text x="114.3" y="74.8">USB_DN1</text>
<text x="114.3" y="72.9">USB_DP0</text>
<text x="170.9" y="72.9">PCIE_RXN0</text>
<text x="171.3" y="76.7">PCIE_TXP1</text>
<text x="114.3" y="82.5">USB_DN3</text>
<text x="114.3" y="80.6">USB_DP2</text>
<text x="114.3" y="78.6">USB_DN2</text>
<text x="170.9" y="82.5">PCIE_RXN1</text>
<text x="171.1" y="80.6">PCIE_RXP1</text>
<text x="171.1" y="78.6">PCIE_TXN1</text>
<text x="114.3" y="84.4">USB_DP3</text>
<text x="171.1" y="88.3">PCIE_TXN2</text>
<text x="171.3" y="86.4">PCIE_TXP2</text>
<text x="114.3" y="94.1">USB_DN5</text>
<text x="114.3" y="92.2">USB_DP4</text>
<text x="114.3" y="90.2">USB_DN4</text>
<text x="170.9" y="92.2">PCIE_RXN2</text>
<text x="171.1" y="90.2">PCIE_RXP2</text>
<text x="114.3" y="101.8">USB_DN7</text>
<text x="114.3" y="99.9">USB_DP6</text>
<text x="114.3" y="97.9">USB_DN6</text>
<text x="114.3" y="96">USB_DP5</text>
<text x="166.3" y="101.8">PCIE_CLKREQ3_B</text>
<text x="166.3" y="99.9">PCIE_CLKREQ2_B</text>
<text x="166.3" y="97.9">PCIE_CLKREQ1_B</text>
<text x="166.3" y="96">PCIE_CLKREQ0_B</text>
<text x="114.3" y="103.7">USB_DP7</text>
<text x="167" y="107.6">PCIE_CLKOUT0P</text>
<text x="114.3" y="113.4">SATA_USB3_RXP0</text>
<text x="114.3" y="111.5">SATA_USB3_TXN0</text>
<text x="114.3" y="109.5">SATA_USB3_TXP0</text>
<text x="166.8" y="113.4">PCIE_CLKOUT1N</text>
<text x="166.8" y="109.5">PCIE_CLKOUT0N</text>
<text x="167" y="111.5">PCIE_CLKOUT1P</text>
<text x="114.3" y="119.2">SATA_TXN0</text>
<text x="114.3" y="117.2">SATA_TXP0</text>
<text x="114.3" y="115.3">SATA_USB3_RXN0</text>
<text x="166.8" y="117.2">PCIE_CLKOUT2N</text>
<text x="167" y="119.2">PCIE_CLKOUT3P</text>
<text x="167" y="115.3">PCIE_CLKOUT2P</text>
<text x="114.3" y="123">SATA_RXN0</text>
<text x="114.3" y="121.1">SATA_RXP0</text>
<text x="166.8" y="121.1">PCIE_CLKOUT3N</text>
<text x="114.3" y="130.8">FST_SPI_IO3</text>
<text x="114.3" y="128.8">FST_SPI_MISO_IO1</text>
<text x="114.3" y="126.9">FST_SPI_MOSI_IO0</text>
<text x="162.4" y="130.8">DEBUG_OBS_PORT_A1</text>
<text x="162.4" y="128.8">DEBUG_OBS_PORT_B0</text>
<text x="162.4" y="126.9">DEBUG_OBS_PORT_B1</text>
<text x="114.3" y="136.5">FST_SPI_CS0_B</text>
<text x="114.3" y="134.6">FST_SPI_CS1_B</text>
<text x="114.3" y="132.7">FST_SPI_IO2</text>
<text x="162.4" y="132.7">DEBUG_OBS_PORT_A0</text>
<text x="175" y="136.5">EDM1</text>
<text x="114.3" y="138.5">FST_SPI_CLK</text>
<text x="175" y="138.5">EDM0</text>
</g>
<g font-size="1.4">
<text x="30.9" y="1.4">5</text>
<text x="88.9" y="1.4">4</text>
<text x="146.8" y="1.4">3</text>
<text x="204.7" y="1.4">2</text>
<text x="262.6" y="1.4">1</text>
<text x=".5" y="26.1">D</text>
<text x="292.1" y="26.1">D</text>
<text x=".5" y="71.9">C</text>
<text x="292.1" y="71.9">C</text>
<text x=".5" y="117.8">B</text>
<text x="292.1" y="117.8">B</text>
<text x=".5" y="163.6">A</text>
<text x="292.1" y="163.6">A</text>
<text x="30.9" y="186.8">5</text>
<text x="88.9" y="186.8">4</text>
<text x="146.8" y="186.8">3</text>
<text x="204.7" y="186.8">2</text>
<text x="262.6" y="186.8">1</text>
</g>
<text font-size="1.4" fill="#00f" x="135.2" y="14.3">BXT_P_SOC_1295</text>
<g font-size="1.3">
<text x="141" y="142.1">3 OF 12</text>
<text x="121.7" y="144.1">REV = 1</text>
<text x="175.7" y="144.1">IC</text>
</g>
</svg>
